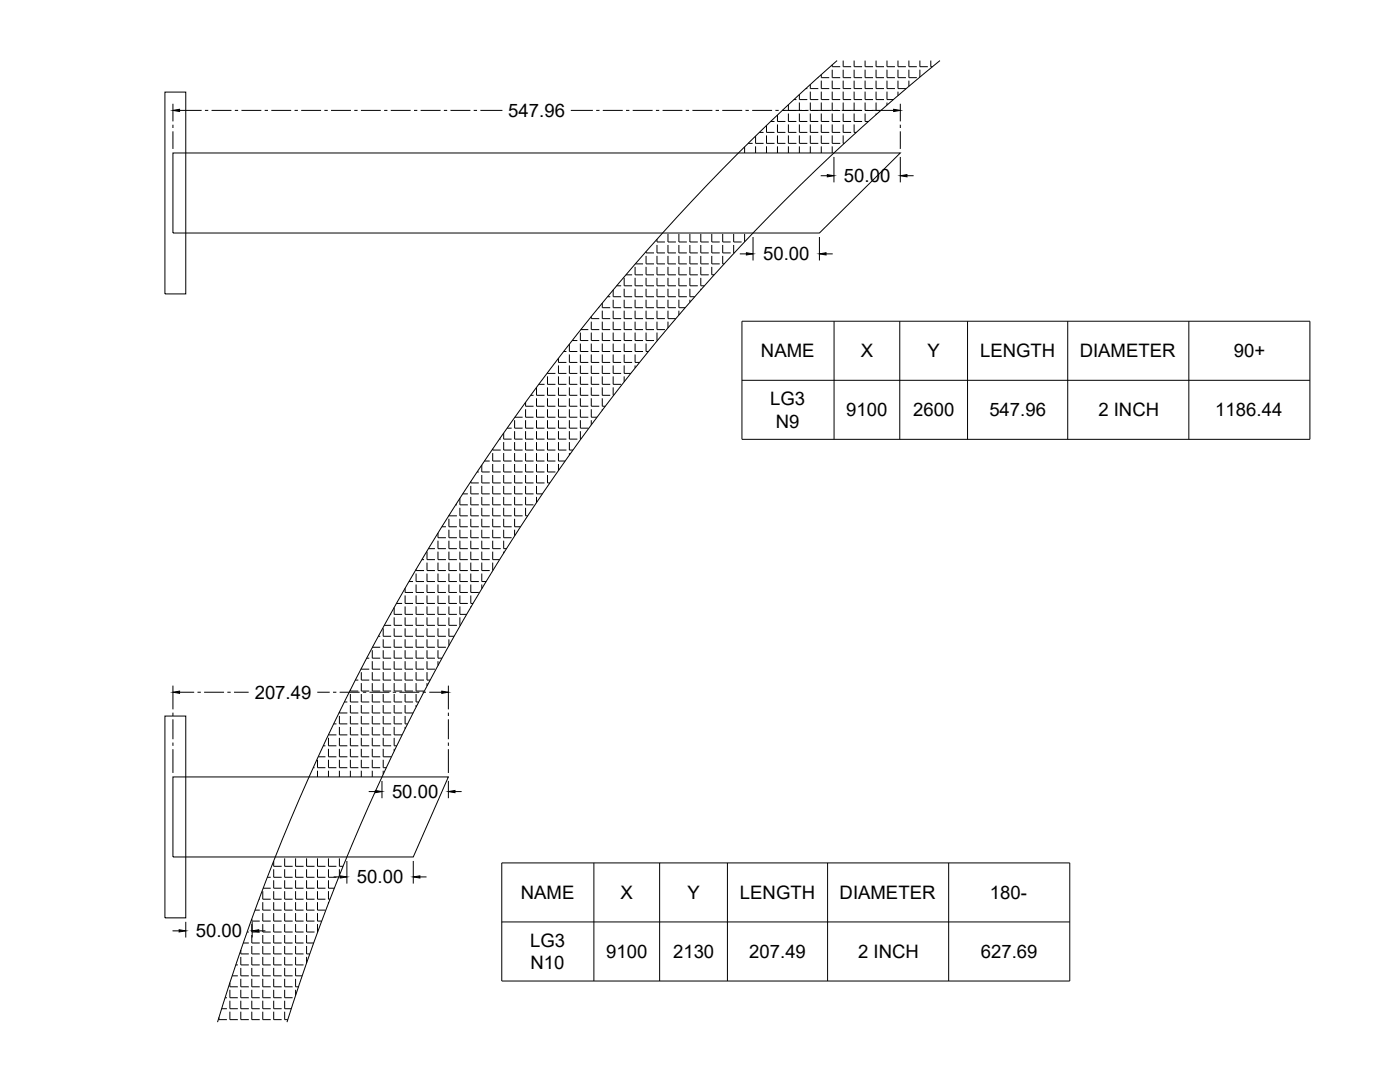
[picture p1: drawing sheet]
<svg xmlns="http://www.w3.org/2000/svg" width="279mm" height="216mm" viewBox="0 0 279 216" stroke-linecap="round" stroke-linejoin="round" font-family="sans-serif">
<!-- layer: 0 -->
<g fill="none" stroke="#000" stroke-width=".2">
<path d="M32.9 18.4h4.2v40.2h-4.2zM158.4 19.9h.5M159.5 18.9v1h1.6M160.8 17.7h.3M161.7 16.9v.8h1.6M161.7 18.3v1.6h1.6M163.2 15.5h.1M163.9 14.9v.6h1.6M163.9 16.1v1.6h1.6M163.9 18.3v1.6h1.6M166.1 12.9v.4h1.6M166.1 13.9v1.6h1.6"/>
<path d="M166.1 16.1v1.6h1.6M166.1 18.3v1.6h1.6M167.1 12.1a415.7 415.7 0 0 0-123.7 191.9M168.3 12.1v1.2h1.6M168.3 13.9v1.6h1.6M168.3 16.1v1.6h1.6M168.3 18.3v1.6h1.6M170.5 12.1v1.2h1.6M170.5 13.9v1.6h1.6M170.5 16.1v1.6h1.6M170.5 18.3v1.6h1.6M172.6 12.1v1.2h1.6"/>
<path d="M172.6 13.9v1.6h1.6M172.6 16.1v1.6h1.6M172.6 18.3v1.6h1.6M174.8 12.1v1.2h1.6M174.8 13.9v1.6h1.6M174.8 16.1v1.6h1.6M174.8 18.3v1.6h1.6M177 12.1v1.2h1.6M177 13.9v1.6h1.6M177 16.1v1.6h1.6M177 18.3v1.6h1.3M179.2 12.1v1.2h1.6"/>
<path d="M179.2 13.9v1.6h1.6M179.2 16.1v1.6h1.6M179.2 18.3v.8M181.4 12.1v1.2h1.6M181.4 13.9v1.6h1.6M181.4 16.1v1.1M183.6 12.1v1.2h1.6M183.6 13.9v1.5M185.8 12.1v1.2h.3M187.6 12.1a402.5 402.5 0 0 0-130.3 191.9M34.5 30.5h145.2l-16.2 16h-129zM34.5 20.7v3.5"/>
<path d="M34.5 24.9v.6M34.5 26.2v3.5M35.8 22h4.4M40.9 22h.7M42.2 22h4M46.9 22h.6M48.2 22h4M52.8 22h.7M54.1 22h4M58.8 22h.6M60.1 22h4M64.7 22h.7"/>
<path d="M66.1 22h3.9M70.7 22h.7M72 22h4M76.7 22h.6M78 22h4M82.6 22h.7M83.9 22h4M88.6 22h.6M89.9 22h4M94.5 22h.7M95.9 22h4.4M113.9 22h4.4"/>
<path d="M119 22h.6M120.3 22h4M124.9 22h.7M126.3 22h3.9M130.9 22h.7M132.2 22h4M136.9 22h.6M138.2 22h4M142.8 22h.7M144.1 22h4M148.6 29.3v1.2M148.8 22h.6"/>
<path d="M149.3 28.6h.9M150.1 22h4M150.8 27.1v1.5h1.6M150.8 29.2v1.3M151.5 26.4h.9M153 25v1.4h1.6M153 27v1.6h1.6M153 29.2v1.3M153.8 24.2h.8M154.7 22h.7M155.2 22.9v1.3h1.5M155.2 24.8v1.6h1.5"/>
<path d="M155.2 27v1.6h1.5M155.2 29.2v1.3M156.1 22h3.9M156.1 22h.6M157.3 20.9v1.1h1.6M157.3 22.7v1.5h1.6M157.3 24.8v1.6h1.6M157.3 27v1.6h1.6M157.3 29.2v1.3M159.5 20.5v1.5h1.6M159.5 22.7v1.5h1.6M159.5 24.8v1.6h1.6"/>
<path d="M159.5 27v1.6h1.6M159.5 29.2v1.3M160.7 22h.7M161.7 20.5v1.5h1.6M161.7 22.7v1.5h1.6M161.7 24.8v1.6h1.6M161.7 27v1.6h1.6M161.7 29.2v1.3M162 22h4M163.8 35.1h1.3M163.9 20.5v1.5h1.6M163.9 22.7v1.5h1.6"/>
<path d="M163.9 24.8v1.6h1.6M163.9 27v1.6h1.6M163.9 29.2v1.3M166.1 20.5v1.5h1.6M166.1 22.7v1.5h1.6M166.1 24.8v1.6h1.6M166.1 27v1.6h1.6M166.1 29.2v1.3M166.4 31.3v5.1M166.7 22h.6M168 22h4M168.3 20.5v1.5h1.6"/>
<path d="M168.3 22.7v1.5h1.6M168.3 24.8v1.6h1.6M168.3 27v1.6h.2M170.5 20.5v1.5h1.6M170.5 22.7v1.5h1.6M170.5 24.8v1.6h.4M172.6 22h.7M172.6 20.5v1.5h1.6M172.6 22.7v1.5h.7M173.9 22h4.5M174.8 20.5v1.5h1M174.8 22.7v.2"/>
<path d="M177 20.5v.5M179.7 20.7v3.5M179.7 24.9v.6M179.7 26.2v3.5M179.7 31.3v5.1M181 35.1h1.3M121.2 59.2h.6M122.4 57.8v1.4h1.6M122.4 59.8v1.6h1.6M123.1 57h.9M124.6 55.4v1.6h1.6M124.6 57.6v1.6h1.6"/>
<path d="M124.6 59.8v1.6h1.6M124.9 54.8h1.3M126.7 53.2v1.6h1.6M126.7 55.4v1.6h1.6M126.7 57.6v1.6h1.6M126.7 59.8v1.6h1.6M126.8 52.7h1.5M128.9 50.2v.3h1.6M128.9 51.1v1.6h1.6M128.9 53.2v1.6h1.6M128.9 55.4v1.6h1.6M128.9 57.6v1.6h1.6"/>
<path d="M128.9 59.8v1.6h1.6M131.1 47.7v.6h1.6M131.1 48.9v1.6h1.6M131.1 51.1v1.6h1.6M131.1 53.2v1.6h1.6M131.1 55.4v1.6h1.6M131.1 57.6v1.6h1.6M131.1 59.8v1.6h1.6M133.3 46.7v1.6h1.6M133.3 48.9v1.6h1.6M133.3 51.1v1.6h1.6M133.3 53.2v1.6h1.6"/>
<path d="M133.3 55.4v1.6h1.6M133.3 57.6v1.6h1.6M133.3 59.8v1.6h1.6M135.5 46.7v1.6h1.6M135.5 48.9v1.6h1.6M135.5 51.1v1.6h1.6M135.5 53.2v1.6h1.6M135.5 55.4v1.6h1.6M135.5 57.6v1.6h1.6M135.5 59.8v1.6h1.2M137.7 46.7v1.6h1.6M137.7 48.9v1.6h1.6"/>
<path d="M137.7 51.1v1.6h1.6M137.7 53.2v1.6h1.6M137.7 55.4v1.6h1.6M137.7 57.6v1.6h.9M137.7 59.8v.5M139.9 46.7v1.6h1.5M139.9 48.9v1.6h1.5M139.9 51.1v1.6h1.5M139.9 53.2v1.6h1.5M139.9 55.4v1.6h.7M139.9 57.6v.2M142 46.7v1.6h1.6"/>
<path d="M142 48.9v1.6h1.6M142 51.1v1.6h1.6M142 53.2v1.6h.5M144.2 46.7v1.6h1.6M144.2 48.9v1.6h1.6M144.2 51.1v1.6h.3M146.4 46.7v1.6h1.6M146.4 48.9v1.6h.1M147.6 50.7h1.4M148.6 46.7v1.6M150.3 47.3v4.7M163.5 47.3v4.7"/>
<path d="M164.9 50.7h1.3M105.9 78.9h.6M107.1 77.3v1.6h1.6M107.1 79.5v1.6h1.6M107.5 76.7h1.2M109.3 74.4v.1h1.5M109.3 75.1v1.6h1.5M109.3 77.3v1.6h1.5M109.3 79.5v1.6h1.5M110.8 72.3h.1M111.5 71.5v.8h1.5M111.5 72.9v1.6h1.5"/>
<path d="M111.5 75.1v1.6h1.5M111.5 77.3v1.6h1.5M111.5 79.5v1.6h1.5M112.5 70.1h.5M113.6 68.7v1.4h1.6M113.6 70.7v1.6h1.6M113.6 72.9v1.6h1.6M113.6 75.1v1.6h1.6M113.6 77.3v1.6h1.6M113.6 79.5v1.6h1.6M114.2 67.9h1M115.8 66.4v1.5h1.6"/>
<path d="M115.8 68.6v1.5h1.6M115.8 70.7v1.6h1.6M115.8 72.9v1.6h1.6M115.8 75.1v1.6h1.6M115.8 77.3v1.6h1.6M115.8 79.5v1.6h1.6M115.9 65.8h1.5M118 63.2v.4h1.6M118 64.2v1.6h1.6M118 66.4v1.5h1.6M118 68.6v1.5h1.6M118 70.7v1.6h1.6"/>
<path d="M118 72.9v1.6h1.6M118 75.1v1.6h1.6M118 77.3v1.6h1.6M118 79.5v1.6h1.6M119.4 61.4h.2M120.2 60.5v.9h1.6M120.2 62v1.6h1.6M120.2 64.2v1.6h1.6M120.2 66.4v1.5h1.6M120.2 68.6v1.5h1.6M120.2 70.7v1.6h1.6M120.2 72.9v1.6h1.6"/>
<path d="M120.2 75.1v1.6h1.6M120.2 77.3v1.6h1.6M120.2 79.5v1.6h.6M122.4 62v1.6h1.6M122.4 64.2v1.6h1.6M122.4 66.4v1.5h1.6M122.4 68.6v1.5h1.6M122.4 70.7v1.6h1.6M122.4 72.9v1.6h1.6M122.4 75.1v1.6h1.6M122.4 77.3l.1 1.6M124.6 62v1.6h1.6"/>
<path d="M124.6 64.2v1.6h1.6M124.6 66.4v1.5h1.6M124.6 68.6v1.5h1.6M124.6 70.7v1.6h1.6M124.6 72.9v1.6h1.3M124.6 75.1v1.1M126.7 62v1.6h1.6M126.7 64.2v1.6h1.6M126.7 66.4v1.5h1.6M126.7 68.6v1.5h1.6M126.7 70.7v1.6h.9M126.7 72.9v.5"/>
<path d="M128.9 62v1.6h1.6M128.9 64.2v1.6h1.6M128.9 66.4v1.5h1.6M128.9 68.6v1.5h.5M131.1 62v1.6h1.6M131.1 64.2v1.6h1.6M131.1 66.4l.1 1.5M133.3 62v1.6h1.6M133.3 64.2v1.2M135.5 62v.9M148.1 64.1h113.3v23.6h-113.3zM148.1 75.9h113.3"/>
<path d="M166.5 64.1v23.6M179.6 64.1v23.6M193.1 64.1v23.6M213.1 64.1v23.6M237.3 64.1v23.6M91.8 99.4v1.3h1.6M92.3 98.5h1.1M94 96.1v.3h1.6M94 97v1.5h1.6M94 99.1v1.6h1.6M95.2 94.2h.4M96.1 92.8v1.4h1.6"/>
<path d="M96.1 94.8v1.6h1.6M96.1 97v1.5h1.6M96.1 99.1v1.6h1.6M96.7 92h1M98.3 89.6v.2h1.6M98.3 90.4v1.6h1.6M98.3 92.6v1.6h1.6M98.3 94.8v1.6h1.6M98.3 97v1.5h1.6M98.3 99.1v1.6h1.6M99.7 87.6h.2M100.5 86.4v1.2h1.6"/>
<path d="M100.5 88.2v1.6h1.6M100.5 90.4v1.6h1.6M100.5 92.6v1.6h1.6M100.5 94.8v1.6h1.6M100.5 97v1.5h1.6M100.5 99.1v1.6h1.6M101.2 85.4h.9M102.7 83.8v1.6h1.6M102.7 86v1.6h1.6M102.7 88.2v1.6h1.6M102.7 90.4v1.6h1.6M102.7 92.6v1.6h1.6"/>
<path d="M102.7 94.8v1.6h1.6M102.7 97v1.5h1.6M102.7 99.1v1.6h1.6M102.7 83.3h1.6M104.9 80.3v.8h1.6M104.9 81.7v1.6h1.6M104.9 83.8v1.6h1.6M104.9 86v1.6h1.6M104.9 88.2v1.6h1.6M104.9 90.4v1.6h1.6M104.9 92.6v1.6h1.6M104.9 94.8v1.6h1.6"/>
<path d="M104.9 97v1.5h1.6M104.9 99.1v1.6h1.6M107.1 81.7v1.6h1.6M107.1 83.8v1.6h1.6M107.1 86v1.6h1.6M107.1 88.2v1.6h1.6M107.1 90.4v1.6h1.6M107.1 92.6v1.6h1.6M107.1 94.8v1.6h1.6M107.1 97v1.5h1.1M107.1 99.1v1.2M109.3 81.7v1.6h1.5"/>
<path d="M109.3 83.8v1.6h1.5M109.3 86v1.6h1.5M109.3 88.2v1.6h1.5M109.3 90.4v1.6h1.5M109.3 92.6v1.6h1.5M109.3 94.8v1.6h.4M109.3 97h.1M111.5 81.7v1.6h1.5M111.5 83.8v1.6h1.5M111.5 86v1.6h1.5M111.5 88.2v1.6h1.5M111.5 90.4v1.6h1.3"/>
<path d="M111.5 92.6v1.3M113.6 81.7v1.6h1.6M113.6 83.8v1.6h1.6M113.6 86v1.6h1.6M113.6 88.2v1.6h.7M113.6 90.4v.4M115.8 81.7v1.6h1.6M115.8 83.8v1.6h1.6M115.8 86l.1 1.6M118 81.7v1.6h1.1M118 83.8v1M120.2 81.7v.2"/>
<path d="M80.8 117.4v.8h1.6M80.8 118.8v1.6h1.6M81.6 116h.8M83 113.6v.2h1.6M83 114.4v1.6h1.6M83 116.6v1.6h1.6M83 118.8v1.6h1.6M84.2 111.7h.4M85.2 110.1v1.6h1.6M85.2 112.3v1.5h1.6M85.2 114.4v1.6h1.6M85.2 116.6v1.6h1.6"/>
<path d="M85.2 118.8v1.6h1.6M85.5 109.5h1.3M87.4 106.4v.9h1.6M87.4 107.9v1.6h1.6M87.4 110.1v1.6h1.6M87.4 112.3v1.5h1.6M87.4 114.4v1.6h1.6M87.4 116.6v1.6h1.6M87.4 118.8v1.6h1.6M88.2 105.1h.8M89.6 102.9h1.6M89.6 103.5v1.6h1.6"/>
<path d="M89.6 105.7v1.6h1.6M89.6 107.9v1.6h1.6M89.6 110.1v1.6h1.6M89.6 112.3v1.5h1.6M89.6 114.4v1.6h1.6M89.6 116.6v1.6h1.6M89.6 118.8v1.6h1.6M90.9 100.7h.3M91.8 101.3v1.6h1.6M91.8 103.5v1.6h1.6M91.8 105.7v1.6h1.6M91.8 107.9v1.6h1.6"/>
<path d="M91.8 110.1v1.6h1.6M91.8 112.3v1.5h1.6M91.8 114.4v1.6h1.6M91.8 116.6v1.6h1.6M91.8 118.8v1.6h1.6M94 101.3v1.6h1.6M94 103.5v1.6h1.6M94 105.7v1.6h1.6M94 107.9v1.6h1.6M94 110.1v1.6h1.6M94 112.3v1.5h1.6M94 114.4v1.6h1.6"/>
<path d="M94 116.6v1.6h1.6M94 118.8v1.6h.4M96.1 101.3v1.6h1.6M96.1 103.5v1.6h1.6M96.1 105.7v1.6h1.6M96.1 107.9v1.6h1.6M96.1 110.1v1.6h1.6M96.1 112.3v1.5h1.6M96.1 114.4v1.6h.9M96.1 116.6v.9M98.3 101.3v1.6h1.6M98.3 103.5v1.6h1.6"/>
<path d="M98.3 105.7v1.6h1.6M98.3 107.9v1.6h1.6M98.3 110.1v1.6h1.4M98.3 113.8h.1M98.3 112.3v1.5M100.5 101.3v1.6h1.6M100.5 103.5v1.6h1.6M100.5 105.7v1.6h1.6M100.5 107.9v1.6h.6M100.5 110.1v.3M102.7 101.3v1.6h1.6M102.7 103.5v1.6h1.2"/>
<path d="M102.7 105.7v1.2M104.9 101.3v1.6h.4M104.9 103.5v.1M34.5 136.8v4.7M35.8 138.1h3M39.4 138.1h.7M40.7 138.1h4M45.4 138.1h.6M46.7 138.1h2.9M63.3 138.1h2.5M66.5 138.1h.6M67.8 138.1h4"/>
<path d="M69.9 137.7v.2h1.6M69.9 138.5v1.6h1.6M70.9 135.7h.6M72.1 133.4v.1h1.6M72.1 134.1v1.6h1.6M72.1 136.3v1.6h1.6M72.1 138.5v1.6h1.6M72.4 138.1h.7M73.2 131.3h.5M73.7 138.1h4M74.3 129.7v1.6h1.6M74.3 131.9v1.6h1.6"/>
<path d="M74.3 134.1v1.6h1.6M74.3 136.3v1.6h1.6M74.3 138.5v1.6h1.6M74.3 129.2h1.6M75.5 127h.4M76.5 125.4v1.6h1.6M76.5 127.6v1.6h1.6M76.5 129.7v1.6h1.6M76.5 131.9v1.6h1.6M76.5 134.1v1.6h1.6M76.5 136.3v1.6h1.6M76.5 138.5v1.6h1.6"/>
<path d="M76.7 124.8h1.4M77.9 122.6h.2M78.4 138.1h.6M78.7 121.2v1.4h1.6M78.7 123.2v1.6h1.6M78.7 125.4v1.6h1.6M78.7 127.6v1.6h1.6M78.7 129.7v1.6h1.6M78.7 131.9v1.6h1.6M78.7 134.1v1.6h1.6M78.7 136.3v1.6h1.6M78.7 138.5v1.6h1.6"/>
<path d="M79.1 120.4h1.2M79.7 138.1h4M80.8 121v1.6h1.6M80.8 123.2v1.6h1.6M80.8 125.4v1.6h1.6M80.8 127.6v1.6h1.6M80.8 129.7v1.6h1.6M80.8 131.9v1.6h1.6M80.8 134.1v1.6h1.6M80.8 136.3v1.6h1.6M80.8 138.5v1.6h1.6M83 121v1.6h1.6"/>
<path d="M83 123.2v1.6h1.6M83 125.4v1.6h1.6M83 127.6v1.6h1.6M83 129.7v1.6h1.6M83 131.9v1.6h1.6M83 134.1v1.6h1.6M83 136.3v1.6h1.6M83 138.5v1.6h.6M84.3 138.1h.7M85.2 121v1.6h1.6M85.2 123.2v1.6h1.6M85.2 125.4v1.6h1.6"/>
<path d="M85.2 127.6v1.6h1.6M85.2 129.7v1.6h1.6M85.2 131.9v1.6h1.6M85.2 134.1v1.6h.6M85.2 136.3v.6M85.7 138.1h2.5M87.4 121v1.6h1.6M87.4 123.2v1.6h1.6M87.4 125.4v1.6h1.6M87.4 127.6v1.6h1.6M87.4 129.7v1.6h.8M87.4 131.9v.9"/>
<path d="M89.5 136.8v4.7M89.6 121v1.6h1.6M89.6 123.2v1.6h1.6M89.6 125.4v1.6h1M89.6 127.6v1.2M91.8 121v1.6h1.3M91.8 123.2l.1 1.6M94 121v.2M32.9 142.9h4.2v40.2h-4.2zM34.5 155h55l-7 16h-48zM34.5 142.2v.7M34.5 143.5v4"/>
<path d="M34.5 148.2v.6M34.5 149.5v4.7M62.5 153.2h.3M63.4 151.6v1.6h1.5M63.4 153.8v1.2M63.5 151h1.4M64.5 148.8h.4M65.6 146.6h1.5M65.6 147.2v1.6h1.5M65.6 149.4v1.6h1.5M65.6 151.6v1.6h1.5M65.6 146.6h.1"/>
<path d="M65.6 153.8v1.2M66.6 144.4h.5M67.7 142.1v.2h1.6M67.7 142.9v1.5h1.6M67.7 145v1.6h1.6M67.7 147.2v1.6h1.6M67.7 149.4v1.6h1.6M67.7 151.6v1.6h1.6M67.7 153.8v1.2M68.7 140.1h.6M69.9 140.7v1.6h1.6M69.9 142.9v1.5h1.6"/>
<path d="M69.9 145v1.6h1.6M69.9 147.2v1.6h1.6M69.9 149.4v1.6h1.6M69.9 151.6v1.6h1.6M69.9 153.8v1.2M72.1 140.7v1.6h1.6M72.1 142.9v1.5h1.6M72.1 145v1.6h1.6M72.1 147.2v1.6h1.6M72.1 149.4v1.6h1.6M72.1 151.6v1.6h1.6M72.1 153.8v1.2"/>
<path d="M73.6 157.9h1.3M74.3 140.7v1.6h1.6M74.3 142.9v1.5h1.6M74.3 145v1.6h1.6M74.3 147.2v1.6h1.6M74.3 149.4v1.6h1.6M74.3 151.6v1.6h1.6M74.3 153.8v1.2M76.2 155.8v3.5M76.5 140.7v1.6h1.6M76.5 142.9v1.5h1.6M76.5 145v1.6h1.6"/>
<path d="M76.5 147.2v1.6h1.6M76.5 149.4v1.6h1.6M76.5 151.6v1.6h.6M76.5 153.8v.7M78.7 140.7v1.6h1.6M78.7 142.9v1.5h1.6M78.7 145v1.6h1.6M78.7 147.2v1.6h.5M78.7 149.4v.5M80.8 140.7v1.6h1.6M80.8 142.9v1.5h.5M80.8 145v.4"/>
<path d="M83 140.7v.4M89.5 142.2v.7M89.5 143.5v4M89.5 148.2v.6M89.5 149.5v4.7M89.5 155.8v3.5M90.8 157.9h1.3M51.7 179.4h.1M52.4 177.8v1.6h1.6M52.5 177.2h1.5M53.4 175.1h.6M54.6 171.8v1.1h1.6"/>
<path d="M54.6 173.5v1.6h1.6M54.6 175.6v1.6h1.6M54.6 177.8v1.6h1.6M56.8 171.3v1.6h1.6M56.8 173.5v1.6h1.6M56.8 175.6v1.6h1.6M56.8 177.8v1.6h1.6M59 171.3v1.6h1.6M59 173.5v1.6h1.6M59 175.6v1.6h1.6M59 177.8v1.6h1.6M61.2 171.3v1.6h1.6"/>
<path d="M61.2 173.5v1.6h1.6M61.2 175.6v1.6h1.6M61.2 177.8v1.6h1.6M63.4 171.3v1.6h1.5M63.4 173.5v1.6h1.5M63.4 175.6v1.6h1.5M63.4 177.8v1.6h1.5M65.6 171.3v1.6h1.5M65.6 173.5v1.6h1.5M65.6 175.6v1.6h1.1M65.6 177.8v1.6h.3M66.6 175h1.3"/>
<path d="M67.7 171.3v1.6h.8M67.7 173.5v1.2M69.2 171.8v4.5M82.5 171.8v4.5M83.8 175h1.3M100.1 172.2h113.4v23.6h-113.4zM118.5 172.2v23.6M131.6 172.2v23.6M145.2 172.2v23.6M165.2 172.2v23.6M189.3 172.2v23.6M34.4 185.7h1.4"/>
<path d="M37.1 183.9v3.2M44.9 199.1h.4M45.9 196.1v.8h1.6M45.9 197.5v1.6h1.6M45.9 199.7v1.6h1.6M46.3 194.7h1.2M47.1 192.5h.4M48.1 189.6v.7h1.6M48.1 190.9v1.6h1.6M48.1 193.1v1.6h1.6M48.1 195.3v1.6h1.6M48.1 197.5v1.6h1.6"/>
<path d="M48.1 199.7v1.6h1.6M48.5 188.2h1.2M49.3 186h.4M50.2 183.4v.4h1.6M50.2 184.4v1.6h1.6M50.2 186.6v1.6h1.6M50.2 188.8v1.5h1.6M50.2 190.9v1.6h1.6M50.2 193.1v1.6h1.6M50.2 195.3v1.6h1.6M50.2 197.5v1.6h1.6M50.2 199.7v1.6h1.6"/>
<path d="M50.3 183.9v3.2M50.9 181.6h.9M51.6 185.7h1.4M52.4 180v1.6h1.6M52.4 182.2v1.6h1.6M52.4 184.4v1.6h1.6M52.4 186.6v1.6h1.6M52.4 188.8v1.5h1.6M52.4 190.9v1.6h1.6M52.4 193.1v1.6h1.6M52.4 195.3v1.6h1.6M52.4 197.5v1.6h1.6"/>
<path d="M52.4 199.7v1.6h1.6M54.6 180v1.6h1.6M54.6 182.2v1.6h1.6M54.6 184.4v1.6h1.6M54.6 186.6v1.6h1.6M54.6 188.8v1.5h1.6M54.6 190.9v1.6h1.6M54.6 193.1v1.6h1.6M54.6 195.3v1.6h1.6M54.6 197.5v1.6h1.6M54.6 199.7v1.6h1.6M56.8 180v1.6h1.6"/>
<path d="M56.8 182.2v1.6h1.6M56.8 184.4v1.6h1.6M56.8 186.6v1.6h1.6M56.8 188.8v1.5h1.6M56.8 190.9v1.6h1.6M56.8 193.1v1.6h1.6M56.8 195.3v1.6h1.6M56.8 197.5v1.6h1.6M56.8 199.7v1.6h1.3M59 180v1.6h1.6M59 182.2v1.6h1.6M59 184.4v1.6h1.6"/>
<path d="M59 186.6v1.6h1.6M59 188.8v1.5h1.6M59 190.9v1.6h1.6M59 193.1v1.6h1.3M59 195.3v1.6h.6M59 197.5v1.1M61.2 180v1.6h1.6M61.2 182.2v1.6h1.6M61.2 184.4v1.6h1.6M61.2 186.6v1.6h1.4M61.2 188.8v1.5h.6M61.2 190.9v1.3"/>
<path d="M63.4 180v1.6h1.5M63.4 182.2v1.6h.8M63.4 184.4v1.6M65.6 180v.2M100.1 184h113.4M43.7 203v.5h1.6M44.2 201.3h1.1M45.9 201.9v1.6h1.6M48.1 201.9v1.6h1.6M50.2 201.9v1.6h1.6M52.4 201.9v1.6h1.6M54.6 201.9v1.6h1.6"/>
<path d="M56.8 201.9v1.6h.6"/>
</g>
<g fill="#000" stroke="#000" stroke-width=".2">
<path d="M34.5 22l1.3-.2v.4zM165.1 34.8l1.3 .3-1.3 .2zM178.4 21.8l1.3 .2-1.3 .2zM179.7 35.1l1.3-.3v.5zM149 50.4l1.3 .3-1.3 .2zM163.5 50.7l1.4-.3v.5zM34.5 138.1l1.3-.2v.4zM88.2 137.9l1.3 .2-1.3 .2zM74.9 157.7l1.3 .2-1.3 .3zM89.5 157.9l1.3-.2v.5zM67.9 174.8l1.3 .2-1.3 .2zM82.5 175l1.3-.2v.4z"/>
<path d="M35.8 185.5l1.3 .2-1.3 .3zM50.3 185.7l1.3-.2v.5z"/>
</g>
<g font-size="3.7">
<text x="101.4" y="23.3">547.96</text>
<text x="168.4" y="36.4">50.00</text>
<text x="152.3" y="52">50.00</text>
<text x="151.9" y="71.3">NAME</text>
<text x="171.8" y="71.3">X</text>
<text x="185.1" y="71.3">Y</text>
<text x="195.6" y="71.3">LENGTH</text>
<text x="215.5" y="71.3">DIAMETER</text>
<text x="246.2" y="71.3">90+</text>
<text x="153.7" y="80.9">LG3</text>
<text x="168.9" y="83.1">9100</text>
<text x="182.2" y="83.1">2600</text>
<text x="197.4" y="83.1">547.96</text>
<text x="219.2" y="83.1">2 INCH</text>
<text x="242.5" y="83.1">1186.44</text>
<text x="154.8" y="85.3">N9</text>
<text x="50.8" y="139.4">207.49</text>
<text x="78.2" y="159.3">50.00</text>
<text x="71.2" y="176.3">50.00</text>
<text x="103.9" y="179.4">NAME</text>
<text x="123.9" y="179.4">X</text>
<text x="137.2" y="179.4">Y</text>
<text x="147.7" y="179.4">LENGTH</text>
<text x="167.6" y="179.4">DIAMETER</text>
<text x="197.6" y="179.4">180-</text>
<text x="39.1" y="187">50.00</text>
<text x="105.8" y="189">LG3</text>
<text x="121" y="191.2">9100</text>
<text x="134.3" y="191.2">2130</text>
<text x="149.5" y="191.2">207.49</text>
<text x="171.3" y="191.2">2 INCH</text>
<text x="195.8" y="191.2">627.69</text>
<text x="105.9" y="193.4">N10</text>
</g>
</svg>
